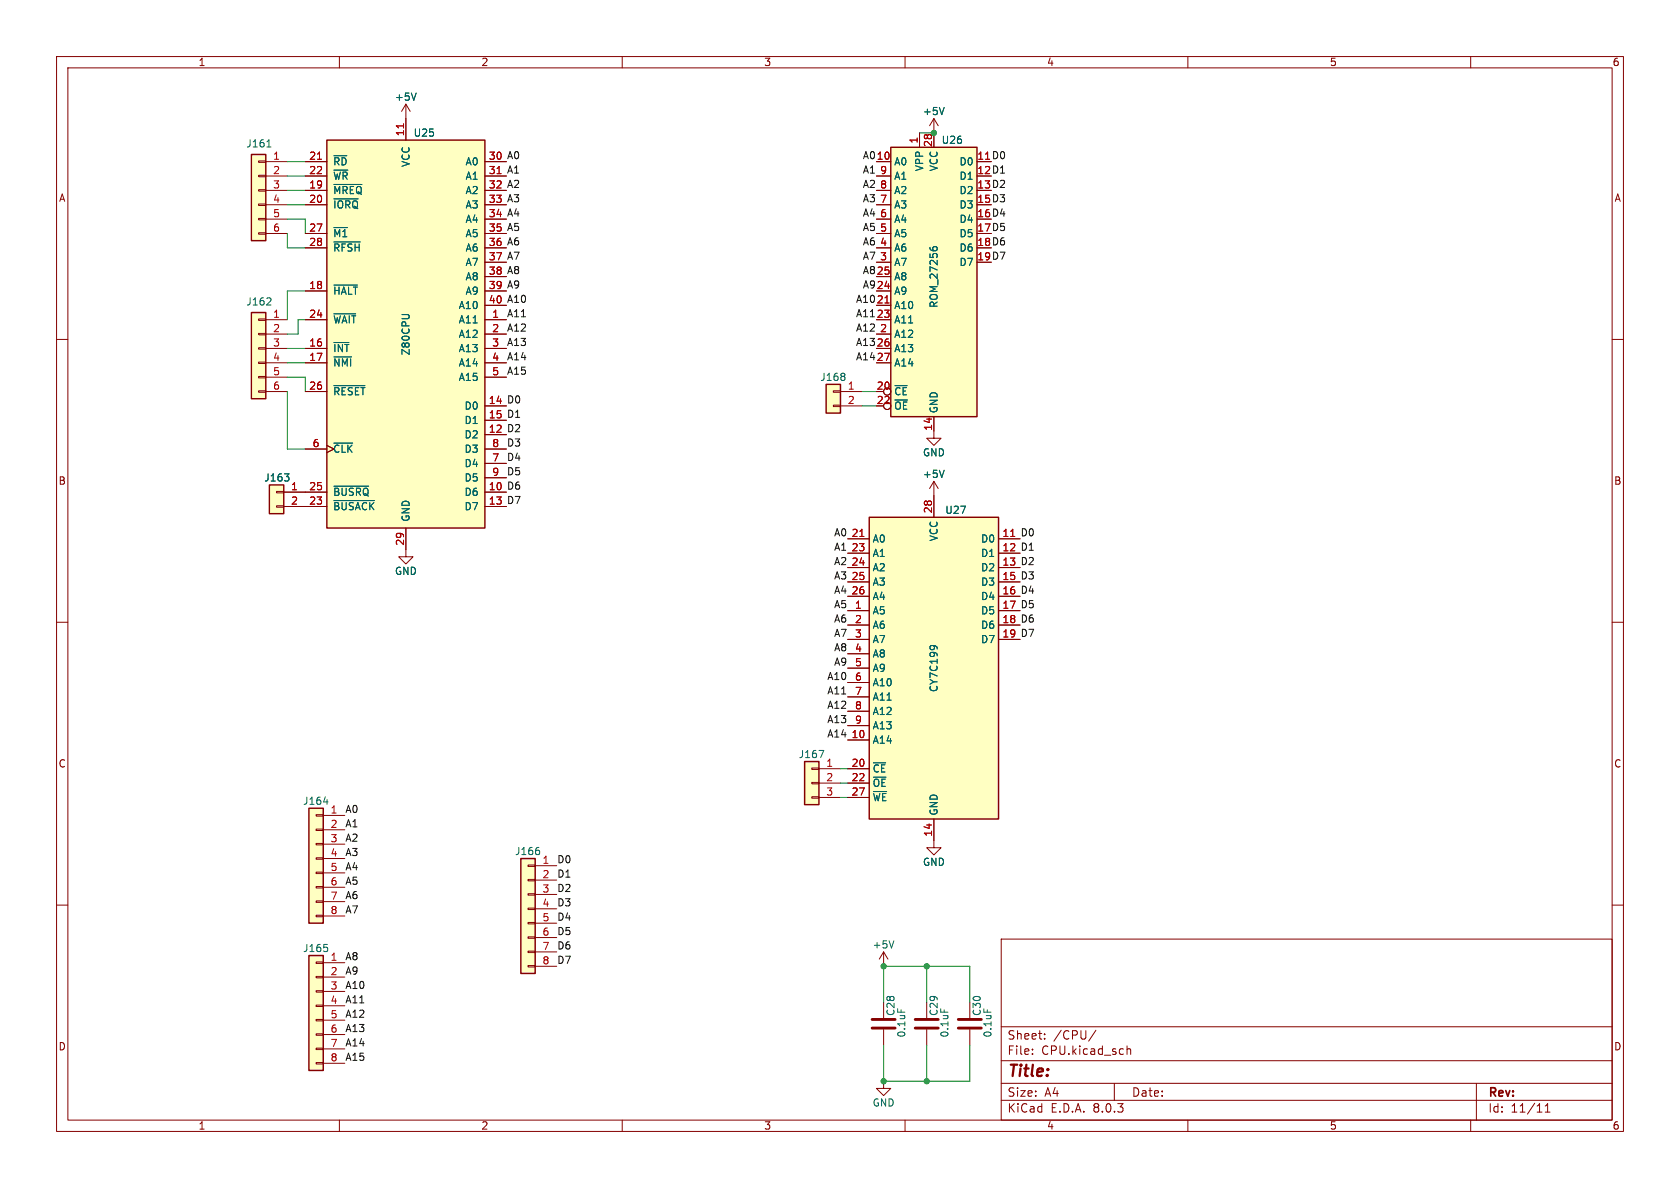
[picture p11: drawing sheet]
<svg xmlns="http://www.w3.org/2000/svg" width="297mm" height="210mm" viewBox="0 0 297 210" stroke-linecap="round" stroke-linejoin="round" font-family="sans-serif">
<g fill="none" stroke="#840000" stroke-width=".18">
<path d="M10 10h277v190h-277zM12 12h273v186h-273zM60 10v2M110 10v2M160 10v2M210 10v2M260 10v2M10 60h2M285 60h2M10 110h2M285 110h2M10 160h2"/>
<path d="M285 160h2M177 166h108v32h-108zM60 198v2M110 198v2M160 198v2M177 194.5h108M177 191.5h108M177 187.5h108M177 181.5h108M182.5 186.3v.1M182.5 185.5v.1M184.7 183.6v.1"/>
<path d="M184.7 182.8v.1M193.7 182.1l-1.2 2M197 191.5v3M199.2 184.9v1.5M199.2 185.5l.3-.1 .3 .1 .1 .9M210 198v2M260 198v2M261 191.5v6.5M273.2 196.6h.8M273.2 195.5l.4-.4v1.5"/>
</g>
<path d="M92.1 151.8h2.5v20.3h-2.5z" fill="#ffffc2"/>
<g fill="none" stroke="#840000" stroke-width=".18">
<path d="M93.3 158h1.3v.2h-1.3zM93.3 155.4h1.3v.3h-1.3zM93.3 152.9h1.3v.3h-1.3zM94.6 153h3.8M94.6 155.6h3.8M94.6 158.1h3.8M93.3 170.7h1.3v.2h-1.3zM93.3 168.1h1.3v.3h-1.3zM93.3 165.6h1.3v.3h-1.3zM93.3 163.1h1.3v.2h-1.3zM93.3 160.5h1.3v.3h-1.3zM94.6 160.7h3.8"/>
<path d="M94.6 163.2h3.8M94.6 165.7h3.8M94.6 168.3h3.8M94.6 170.8h3.8"/>
</g>
<path d="M92.1 151.8h2.5v20.3h-2.5z" fill="none" stroke="#840000" stroke-width=".25"/>
<path d="M95.3 150.3l.1 .2-.1 .5" fill="none" stroke="#006464" stroke-width=".18"/>
<path d="M54.6 168.9h2.5v20.3h-2.5z" fill="#ffffc2"/>
<g fill="none" stroke="#840000" stroke-width=".18">
<path d="M55.9 177.7h1.2v.2h-1.2zM55.9 175.1h1.2v.3h-1.2zM55.9 172.6h1.2v.2h-1.2zM55.9 170.1h1.2v.2h-1.2zM57.1 170.2h3.9M57.1 172.7h3.9M57.1 175.3h3.9M57.1 177.8h3.9M55.9 187.8h1.2v.3h-1.2zM55.9 185.3h1.2v.2h-1.2zM55.9 182.8h1.2v.2h-1.2zM55.9 180.2h1.2v.3h-1.2z"/>
<path d="M57.1 180.3h3.9M57.1 182.9h3.9M57.1 185.4h3.9M57.1 188h3.9"/>
</g>
<path d="M54.6 168.9h2.5v20.3h-2.5z" fill="none" stroke="#840000" stroke-width=".25"/>
<path d="M57.3 166.9h.6M57.8 167.5l.1 .2-.1 .5" fill="none" stroke="#006464" stroke-width=".18"/>
<path d="M54.6 142.9h2.5v20.3h-2.5z" fill="#ffffc2"/>
<g fill="none" stroke="#840000" stroke-width=".18">
<path d="M55.9 159.3h1.2v.2h-1.2zM55.9 156.7h1.2v.3h-1.2zM55.9 154.2h1.2v.2h-1.2zM55.9 151.6h1.2v.3h-1.2zM55.9 149.1h1.2v.3h-1.2zM55.9 146.6h1.2v.2h-1.2zM55.9 144h1.2v.3h-1.2zM57.1 144.1h3.9M57.1 146.7h3.9M57.1 149.2h3.9M57.1 151.8h3.9M57.1 154.3h3.9"/>
<path d="M57.1 156.8h3.9M57.1 159.4h3.9M165.1 148.6v1.3h1.3l-1.3 1.2-1.3-1.2h1.3M55.9 161.8h1.2v.3h-1.2zM57.1 161.9h3.9M156.2 168.3l-.8 1.2M156.2 168.3v2.5M156.2 177.2v2.8M156.2 168.3l.8 1.2M163.8 177.2v2.8M171.4 177.2v2.8M156.2 191.1v1.3h1.3l-1.3 1.3-1.3-1.3h1.3"/>
<path d="M156.2 182v2.8M163.8 182v2.8M171.4 182v2.8"/>
</g>
<path d="M54.6 142.9h2.5v20.3h-2.5z" fill="none" stroke="#840000" stroke-width=".25"/>
<path d="M57.2 141.8h.8M158 166.3l-.4 1.3" fill="none" stroke="#006464" stroke-width=".18"/>
<path d="M154.2 181.7h4M154.2 180.2h4M161.8 181.7h4.1M161.8 180.2h4.1M169.4 181.7h4.1M169.4 180.2h4.1" fill="none" stroke="#840000" stroke-width=".51"/>
<path d="M57.8 24.8h27.9v68.5h-27.9z" fill="#ffffc2"/>
<path d="M57.8 24.8h27.9v68.5h-27.9z" fill="none" stroke="#840000" stroke-width=".25"/>
<g fill="none" stroke="#840000" stroke-width=".18">
<path d="M54 33.7h3.8M54 36.2h3.8M54 28.6h3.8M54 31.1h3.8M71.8 21v3.8M85.7 33.7h3.8M85.7 36.2h3.8M85.7 28.6h3.8M85.7 31.1h3.8M85.7 38.7h3.8M54 56.5h3.8M54 51.4h3.8"/>
<path d="M54 41.3h3.8M54 43.8h3.8M85.7 56.5h3.8M85.7 51.4h3.8M85.7 59.1h3.8M85.7 41.3h3.8M85.7 43.8h3.8M85.7 46.4h3.8M85.7 48.9h3.8M85.7 54h3.8M54 61.6h3.8M54 64.1h3.8"/>
<path d="M54 69.2h3.8M54 79.4h3.8M57.8 78.7l1.3 .7-1.3 .6M85.7 76.8h3.8M85.7 71.8h3.8M85.7 74.3h3.8M85.7 61.6h3.8M85.7 64.1h3.8M85.7 66.7h3.8M85.7 79.4h3.8M54 87h3.8M54 89.5h3.8"/>
<path d="M71.8 93.3v3.9M85.7 87h3.8M85.7 89.5h3.8M85.7 81.9h3.8M85.7 84.5h3.8"/>
</g>
<path d="M56.1 28.2h.7M71.3 21.9v.7M87.9 30.7h.7" fill="none" stroke="#a90000" stroke-width=".18"/>
<g fill="none" stroke="#006464" stroke-width=".18">
<path d="M59 32.6h5M59 35.2h4.3M59 27.5h2.3M59 50.4h4.2M59 55.5h3.9M59 40.2h2.4M59 42.8h4.7M71.1 55.6l1.1 .1M59 60.6h2.7M59 63.1h3.2M59 68.2h5.5M59 78.3h3.3"/>
<path d="M59 88.5h7.2M59 86h6.2"/>
</g>
<path d="M44.4 27.3h2.6v15.2h-2.6z" fill="#ffffc2"/>
<g fill="none" stroke="#840000" stroke-width=".18">
<path d="M45.7 38.6h1.3v.3h-1.3zM45.7 36.1h1.3v.2h-1.3zM45.7 33.5h1.3v.3h-1.3zM45.7 31h1.3v.2h-1.3zM45.7 28.4h1.3v.3h-1.3zM47 28.6h3.8M47 31.1h3.8M47 33.7h3.8M47 36.2h3.8M47 38.7h3.8M45.7 41.1h1.3v.3h-1.3zM47 41.3h3.8"/>
<path d="M71.8 97.2v1.2h1.2l-1.2 1.3-1.3-1.3h1.3"/>
</g>
<path d="M44.4 27.3h2.6v15.2h-2.6z" fill="none" stroke="#840000" stroke-width=".25"/>
<path d="M47.2 26h.7" fill="none" stroke="#006464" stroke-width=".18"/>
<path d="M142.2 134.6h2.6v7.6h-2.6z" fill="#ffffc2"/>
<path d="M143.5 138.3h1.3v.3h-1.3zM143.5 135.8h1.3v.2h-1.3zM144.8 135.9h3.8M144.8 138.4h3.8M143.5 140.8h1.3v.3h-1.3zM144.8 141h3.8" fill="none" stroke="#840000" stroke-width=".18"/>
<path d="M142.2 134.6h2.6v7.6h-2.6z" fill="none" stroke="#840000" stroke-width=".25"/>
<path d="M144.8 132.7h.8l-.5 1.2" fill="none" stroke="#006464" stroke-width=".18"/>
<path d="M47.6 85.7h2.6v5.1h-2.6z" fill="#ffffc2"/>
<path d="M48.9 89.4h1.3v.3h-1.3zM48.9 86.9h1.3v.2h-1.3zM50.2 87h3.8M50.2 89.5h3.8" fill="none" stroke="#840000" stroke-width=".18"/>
<path d="M47.6 85.7h2.6v5.1h-2.6z" fill="none" stroke="#840000" stroke-width=".25"/>
<path d="M50.3 83.8h.8l-.4 .4M51 84.3l.1 .2-.1 .4" fill="none" stroke="#006464" stroke-width=".18"/>
<path d="M44.4 55.2h2.6v15.3h-2.6z" fill="#ffffc2"/>
<g fill="none" stroke="#840000" stroke-width=".18">
<path d="M71.8 18.4l-.8 1.3M71.8 18.4v2.6M71.8 18.4l.7 1.3M165.1 21v2.5M165.1 21l-.8 1.2M165.1 21l.8 1.2M45.7 58.9h1.3v.3h-1.3zM45.7 56.4h1.3v.2h-1.3zM47 56.5h3.8M47 59.1h3.8M45.7 69.1h1.3v.2h-1.3zM45.7 66.5h1.3v.3h-1.3z"/>
<path d="M45.7 64h1.3v.3h-1.3zM45.7 61.5h1.3v.2h-1.3zM47 61.6h3.8M47 64.1h3.8M47 66.7h3.8M47 69.2h3.8M165.1 76.2v1.3h1.3l-1.3 1.2-1.3-1.2h1.3M165.1 85.1l-.8 1.3M165.1 85.1v2.5M165.1 85.1l.8 1.3"/>
</g>
<path d="M44.4 55.2h2.6v15.3h-2.6z" fill="none" stroke="#840000" stroke-width=".25"/>
<path d="M73.6 16.5l-.5 1.2M166.9 19l-.4 1.3M47.8 52.7l.1 .2-.1 .3-.7 .7h.8M166.9 83.1l-.4 1.3" fill="none" stroke="#006464" stroke-width=".18"/>
<path d="M157.5 26h15.2v47.7h-15.2z" fill="#ffffc2"/>
<path d="M157.5 26h15.2v47.7h-15.2z" fill="none" stroke="#840000" stroke-width=".25"/>
<g fill="none" stroke="#840000" stroke-width=".18">
<path d="M154.9 28.6h2.6M154.9 38.7h2.6M154.9 36.2h2.6M154.9 33.7h2.6M154.9 31.1h2.6M162.6 23.5v2.5M165.1 23.5v2.5M154.9 59.1h2.6M154.9 54h2.6M154.9 56.5h2.6M154.9 51.4h2.6M154.9 48.9h2.6"/>
<path d="M154.9 46.4h2.6M154.9 43.8h2.6M154.9 41.3h2.6M154.9 61.6h2.6M154.9 64.1h2.6M165.1 73.7v2.5"/>
<circle cx="156.8" cy="69.2" r=".63"/>
<circle cx="156.8" cy="71.8" r=".63"/>
</g>
<path d="M156.5 53.6h.7" fill="none" stroke="#a90000" stroke-width=".18"/>
<path d="M164.4 43.7v.3M164.9 44.1l.1-.4 .1-.1 .5 .1 .1 .4" fill="none" stroke="#006464" stroke-width=".18"/>
<path d="M146 67.9h2.6v5.1h-2.6z" fill="#ffffc2"/>
<path d="M147.3 71.6h1.3v.3h-1.3zM147.3 69.1h1.3v.2h-1.3zM148.6 69.2h3.8M148.6 71.8h3.8" fill="none" stroke="#840000" stroke-width=".18"/>
<path d="M146 67.9h2.6v5.1h-2.6z" fill="none" stroke="#840000" stroke-width=".25"/>
<path d="M149.3 66l.1 .2-.1 .3M149.3 66.6l.1 .2-.1 .4" fill="none" stroke="#006464" stroke-width=".18"/>
<path d="M153.7 91.4h22.8v53.4h-22.8z" fill="#ffffc2"/>
<path d="M153.7 91.4h22.8v53.4h-22.8z" fill="none" stroke="#840000" stroke-width=".25"/>
<g fill="none" stroke="#840000" stroke-width=".18">
<path d="M54 28.6h3.8M54 36.2h3.8M54 33.7h3.8M54 31.1h3.8M71.8 21v3.8M85.7 28.6h3.8M85.7 38.7h3.8M85.7 36.2h3.8M85.7 33.7h3.8M85.7 31.1h3.8M154.9 28.6h2.6M154.9 38.7h2.6"/>
<path d="M154.9 36.2h2.6M154.9 33.7h2.6M154.9 31.1h2.6M162.6 23.5v2.5M165.1 23.5v2.5M54 56.5h3.8M54 51.4h3.8M54 43.8h3.8M54 41.3h3.8M85.7 59.1h3.8M85.7 54h3.8M85.7 56.5h3.8"/>
<path d="M85.7 51.4h3.8M85.7 48.9h3.8M85.7 46.4h3.8M85.7 43.8h3.8M85.7 41.3h3.8M154.9 59.1h2.6M154.9 54h2.6M154.9 56.5h2.6M154.9 51.4h2.6M154.9 48.9h2.6M154.9 46.4h2.6M154.9 43.8h2.6"/>
<path d="M154.9 41.3h2.6M54 61.6h3.8M54 64.1h3.8M54 69.2h3.8M54 79.4h3.8M57.8 78.7l1.3 .7-1.3 .6M85.7 61.6h3.8M85.7 64.1h3.8M85.7 76.8h3.8M85.7 71.8h3.8M85.7 74.3h3.8M85.7 66.7h3.8"/>
<path d="M85.7 79.4h3.8M154.9 61.6h2.6M154.9 64.1h2.6M165.1 73.7v2.5M50.2 87h7.6M50.2 89.5h7.6M71.8 93.3v3.9M85.7 87h3.8M85.7 89.5h3.8M85.7 81.9h3.8M85.7 84.5h3.8M149.9 95.3h3.8"/>
<path d="M149.9 97.8h3.8M165.1 87.6v3.8M176.5 95.3h3.8M176.5 97.8h3.8M149.9 108h3.8M149.9 100.3h3.8M149.9 102.9h3.8M149.9 105.4h3.8M149.9 110.5h3.8M149.9 113h3.8M149.9 115.6h3.8M149.9 118.1h3.8"/>
<path d="M176.5 108h3.8M176.5 100.3h3.8M176.5 102.9h3.8M176.5 105.4h3.8M176.5 110.5h3.8M176.5 113h3.8M149.9 130.8h3.8M149.9 135.9h3.8M149.9 138.4h3.8M149.9 120.7h3.8M149.9 123.2h3.8M149.9 125.7h3.8"/>
<path d="M149.9 128.3h3.8M149.9 141h3.8M165.1 144.8v3.8"/>
<circle cx="156.8" cy="69.2" r=".63"/>
<circle cx="156.8" cy="71.8" r=".63"/>
</g>
<path d="M56.1 28.2h.7M71.3 21.9v.7M87.9 30.7h.7M156.5 53.6h.7M152 94.8h.7M178.7 94.8h.7" fill="none" stroke="#a90000" stroke-width=".18"/>
<g fill="none" stroke="#006464" stroke-width=".18">
<path d="M73.6 16.5l-.5 1.2M166.9 19l-.4 1.3M59 32.6h5M59 35.2h4.3M59 27.5h2.3M59 50.4h4.2M59 55.5h3.9M59 40.2h2.4M59 42.8h4.7M71.1 55.6l1.1 .1M164.4 43.7v.3M164.9 44.1l.1-.4 .1-.1 .5 .1 .1 .4"/>
<path d="M59 60.6h2.7M59 63.1h3.2M59 68.2h5.5M59 78.3h3.3M50.3 83.8h.8l-.4 .4M51 84.3l.1 .2-.1 .4M59 88.5h7.2M59 86h6.2M166.9 83.1l-.4 1.3M164.5 114.2a1.07 1.07 0 0 1 1.1 .1M165 114.1l.1 .1"/>
</g>
<g fill="none" stroke="#009600" stroke-width=".18">
<path d="M50.8 38.7h3.2v2.6M50.8 36.2h3.2M50.8 33.7h3.2M50.8 28.6h3.2M50.8 31.1h3.2M162.6 23.5h2.5M50.8 41.3v2.5h3.2M54 51.4h-3.2v5.1M54 56.5h-1.3v2.6h-1.9M50.8 69.2v10.2h3.2M50.8 66.7h3.2v2.5M50.8 61.6h3.2"/>
<path d="M50.8 64.1h3.2M152.4 69.2h2.5M152.4 71.8h2.5M148.6 135.9h1.3M148.6 138.4h1.3M148.6 141h1.3M156.2 177.2v-6.4h15.2v6.4M163.8 170.8v6.4M156.2 184.8v6.3h15.2v-6.3M163.8 184.8v6.3"/>
</g>
<g fill="#009600" stroke="#009600" stroke-width=".18">
<circle cx="165.1" cy="23.5" r=".46"/>
<circle cx="156.2" cy="191.1" r=".46"/>
<circle cx="163.8" cy="191.1" r=".46"/>
<circle cx="156.2" cy="170.8" r=".46"/>
<circle cx="163.8" cy="170.8" r=".46"/>
</g>
<text font-size="2.8" fill="#840000" x="178" y="190.9">Title:</text>
<g font-size="2.1" fill="#840000">
<text x="178" y="184">Sheet:</text>
<text x="186.2" y="184">/CPU/</text>
<text x="178" y="186.7">File:</text>
<text x="184.1" y="186.7">CPU.kicad_sch</text>
<text x="178" y="196.9">KiCad</text>
<text x="178" y="194.1">Size:</text>
<text x="184.7" y="194.1">A4</text>
<text x="185.7" y="196.9">E.D.A.</text>
<text x="193.3" y="196.9">8.0.3</text>
<text x="200" y="194.1">Date:</text>
<text x="263" y="194.3">Rev:</text>
<text x="263" y="196.9">Id:</text>
<text x="267.1" y="196.9">11/11</text>
</g>
<g font-size="1.8" fill="#840000">
<text x="35" y="11.9">1</text>
<text x="85" y="11.9">2</text>
<text x="135" y="11.9">3</text>
<text x="185" y="11.9">4</text>
<text x="235" y="11.9">5</text>
<text x="285" y="11.9">6</text>
<text x="10.3" y="35.9">A</text>
<text x="172.7" y="30.9">12 D1</text>
<text x="172.7" y="33.4">13 D2</text>
<text x="172.7" y="35.9">15 D3</text>
<text x="285.3" y="35.9">A</text>
<text x="172.7" y="38.5">16 D4</text>
<text x="172.7" y="41">17 D5</text>
<text x="172.7" y="43.6">18 D6</text>
<text x="172.7" y="46.1">19 D7</text>
<text x="10.3" y="85.9">B</text>
<text x="285.3" y="85.9">B</text>
<text x="10.3" y="135.9">C</text>
<text x="285.3" y="135.9">C</text>
<text x="10.3" y="185.9">D</text>
<text x="285.3" y="185.9">D</text>
<text x="35" y="199.9">1</text>
<text x="85" y="199.9">2</text>
<text x="135" y="199.9">3</text>
<text x="185" y="199.9">4</text>
<text x="235" y="199.9">5</text>
<text x="285" y="199.9">6</text>
</g>
<g font-size="1.8" fill="#006464">
<text x="69.7" y="18">+5V</text>
<text x="163.1" y="20.5">+5V</text>
<text x="43.5" y="26.3">J161</text>
<text x="58.8" y="29.4">~{RD}</text>
<text x="72.6" y="29.6" transform="rotate(-90 72.6 29.6)">VCC</text>
<text x="73" y="24.4">U25</text>
<text x="82.2" y="29.4">A0</text>
<text x="158" y="29.4">A0</text>
<text x="166.4" y="25.6">U26</text>
<text x="169.5" y="29.4">D0</text>
<text x="58.8" y="34.5">~{MREQ}</text>
<text x="58.8" y="32">~{WR}</text>
<text x="82.2" y="32">A1</text>
<text x="82.2" y="34.5">A2</text>
<text x="158" y="34.5">A2</text>
<text x="158" y="32">A1</text>
<text x="163.4" y="30.4" transform="rotate(-90 163.4 30.4)">VPP</text>
<text x="166" y="30.4" transform="rotate(-90 166 30.4)">VCC</text>
<text x="169.5" y="32">D1</text>
<text x="169.5" y="34.5">D2</text>
<text x="58.8" y="37.1">~{IORQ}</text>
<text x="82.2" y="37.1">A3</text>
<text x="82.2" y="39.6">A4</text>
<text x="158" y="39.6">A4</text>
<text x="158" y="37.1">A3</text>
<text x="169.5" y="37.1">D3</text>
<text x="169.5" y="39.6">D4</text>
<text x="58.8" y="42.1">~{M1}</text>
<text x="58.8" y="44.7">~{RFSH}</text>
<text x="82.2" y="42.1">A5</text>
<text x="82.2" y="44.7">A6</text>
<text x="82.2" y="47.2">A7</text>
<text x="158" y="47.2">A7</text>
<text x="158" y="44.7">A6</text>
<text x="158" y="42.1">A5</text>
<text x="169.5" y="42.1">D5</text>
<text x="169.5" y="44.7">D6</text>
<text x="169.5" y="47.2">D7</text>
<text x="58.8" y="52.3">~{HALT}</text>
<text x="82.2" y="49.8">A8</text>
<text x="82.2" y="52.3">A9</text>
<text x="158" y="52.3">A9</text>
<text x="158" y="49.8">A8</text>
<text x="43.5" y="54.2">J162</text>
<text x="58.8" y="57.4">~{WAIT}</text>
<text x="81" y="57.4">A11</text>
<text x="81" y="59.9">A12</text>
<text x="81" y="54.8">A10</text>
<text x="158" y="59.9">A12</text>
<text x="158" y="54.8">A10</text>
<text x="158" y="57.4">A11</text>
<text x="166" y="54.5" transform="rotate(-90 166 54.5)">ROM_27256</text>
<text x="58.8" y="62.5">~{INT}</text>
<text x="58.8" y="65">~{NMI}</text>
<text x="72.6" y="62.9" transform="rotate(-90 72.6 62.9)">Z80CPU</text>
<text x="81" y="62.5">A13</text>
<text x="81" y="65">A14</text>
<text x="158" y="62.5">A13</text>
<text x="158" y="65">A14</text>
<text x="58.8" y="70.1">~{RESET}</text>
<text x="81" y="67.5">A15</text>
<text x="144.9" y="67.5">J168</text>
<text x="158" y="70.1">~{CE}</text>
<text x="82" y="77.7">D2</text>
<text x="82" y="72.6">D0</text>
<text x="82" y="75.2">D1</text>
<text x="158" y="72.6">~{OE}</text>
<text x="166" y="73.2" transform="rotate(-90 166 73.2)">GND</text>
<text x="58.8" y="80.2">~{CLK}</text>
<text x="82" y="82.8">D4</text>
<text x="82" y="80.2">D3</text>
<text x="163.1" y="80.9">GND</text>
<text x="46.6" y="85.3">J163</text>
<text x="58.8" y="87.9">~{BUSRQ}</text>
<text x="82" y="87.9">D6</text>
<text x="82" y="85.3">D5</text>
<text x="163.1" y="84.7">+5V</text>
<text x="58.8" y="90.4">~{BUSACK}</text>
<text x="72.6" y="92.3" transform="rotate(-90 72.6 92.3)">GND</text>
<text x="82" y="90.4">D7</text>
<text x="166" y="95.8" transform="rotate(-90 166 95.8)">VCC</text>
<text x="167" y="91">U27</text>
<text x="69.7" y="101.8">GND</text>
<text x="154.2" y="96.1">A0</text>
<text x="154.2" y="98.7">A1</text>
<text x="154.2" y="101.2">A2</text>
<text x="173.3" y="96.1">D0</text>
<text x="173.3" y="98.7">D1</text>
<text x="173.3" y="101.2">D2</text>
<text x="154.2" y="103.7">A3</text>
<text x="154.2" y="106.3">A4</text>
<text x="173.3" y="103.7">D3</text>
<text x="173.3" y="106.3">D4</text>
<text x="154.2" y="108.8">A5</text>
<text x="154.2" y="111.4">A6</text>
<text x="154.2" y="113.9">A7</text>
<text x="173.3" y="108.8">D5</text>
<text x="173.3" y="111.4">D6</text>
<text x="173.3" y="113.9">D7</text>
<text x="154.2" y="116.4">A8</text>
<text x="154.2" y="119">A9</text>
<text x="154.2" y="121.5">A10</text>
<text x="154.2" y="124.1">A11</text>
<text x="166" y="122.4" transform="rotate(-90 166 122.4)">CY7C199</text>
<text x="154.2" y="131.7">A14</text>
<text x="154.2" y="126.6">A12</text>
<text x="154.2" y="129.1">A13</text>
<text x="141.1" y="134.2">J167</text>
<text x="154.2" y="136.8">~{CE}</text>
<text x="53.5" y="142.5">J164</text>
<text x="154.2" y="139.3">~{OE}</text>
<text x="154.2" y="141.8">~{WE}</text>
<text x="166" y="144.3" transform="rotate(-90 166 144.3)">GND</text>
<text x="90.9" y="151.4">J166</text>
<text x="163.1" y="153.3">GND</text>
<text x="154.2" y="167.9">+5V</text>
<text x="53.5" y="168.5">J165</text>
<text x="158.3" y="179.7" transform="rotate(-90 158.3 179.7)">C28</text>
<text x="166" y="179.7" transform="rotate(-90 166 179.7)">C29</text>
<text x="173.6" y="179.7" transform="rotate(-90 173.6 179.7)">C30</text>
<text x="160.2" y="183.5" transform="rotate(-90 160.2 183.5)">0.1uF</text>
<text x="167.9" y="183.5" transform="rotate(-90 167.9 183.5)">0.1uF</text>
<text x="175.5" y="183.5" transform="rotate(-90 175.5 183.5)">0.1uF</text>
<text x="154.2" y="195.8">GND</text>
</g>
<g font-size="1.8" fill="#a90000">
<text x="48.2" y="28.3">1</text>
<text x="54.6" y="28.3">21</text>
<text x="71.5" y="24.2" transform="rotate(-90 71.5 24.2)">11</text>
<text x="86.3" y="28.3">30</text>
<text x="154.9" y="28.3">10</text>
<text x="162.3" y="25.5" transform="rotate(-90 162.3 25.5)">1</text>
<text x="164.8" y="26.1" transform="rotate(-90 164.8 26.1)">28</text>
<text x="172.7" y="28.3">11 D0</text>
<text x="172.7" y="28.3">11</text>
<text x="48.2" y="30.9">2</text>
<text x="48.2" y="33.4">3</text>
<text x="48.2" y="35.9">4</text>
<text x="54.6" y="33.4">19</text>
<text x="54.6" y="35.9">20</text>
<text x="54.6" y="30.9">22</text>
<text x="86.3" y="30.9">31</text>
<text x="86.3" y="33.4">32</text>
<text x="86.3" y="35.9">33</text>
<text x="155.5" y="35.9">7</text>
<text x="155.5" y="33.4">8</text>
<text x="155.5" y="30.9">9</text>
<text x="172.7" y="30.9">12</text>
<text x="172.7" y="33.4">13</text>
<text x="172.7" y="35.9">15</text>
<text x="48.2" y="38.5">5</text>
<text x="48.2" y="41">6</text>
<text x="54.6" y="41">27</text>
<text x="86.3" y="38.5">34</text>
<text x="86.3" y="41">35</text>
<text x="155.5" y="41">5</text>
<text x="155.5" y="38.5">6</text>
<text x="172.7" y="38.5">16</text>
<text x="172.7" y="41">17</text>
<text x="54.6" y="43.6">28</text>
<text x="86.3" y="43.6">36</text>
<text x="86.3" y="46.1">37</text>
<text x="155.5" y="46.1">3</text>
<text x="155.5" y="43.6">4</text>
<text x="172.7" y="43.6">18</text>
<text x="172.7" y="46.1">19</text>
<text x="54.6" y="51.2">18</text>
<text x="86.3" y="48.6">38</text>
<text x="86.3" y="51.2">39</text>
<text x="86.3" y="53.7">40</text>
<text x="154.9" y="53.7">21</text>
<text x="154.9" y="51.2">24</text>
<text x="154.9" y="48.6">25</text>
<text x="48.2" y="56.3">1</text>
<text x="48.2" y="58.8">2</text>
<text x="54.6" y="56.3">24</text>
<text x="86.9" y="56.3">1</text>
<text x="86.9" y="58.8">2</text>
<text x="154.9" y="56.3">23</text>
<text x="155.5" y="58.8">2</text>
<text x="48.2" y="61.3">3</text>
<text x="48.2" y="63.9">4</text>
<text x="54.6" y="61.3">16</text>
<text x="54.6" y="63.9">17</text>
<text x="86.9" y="61.3">3</text>
<text x="86.9" y="63.9">4</text>
<text x="154.9" y="61.3">26</text>
<text x="154.9" y="63.9">27</text>
<text x="48.2" y="66.4">5</text>
<text x="48.2" y="69">6</text>
<text x="54.6" y="69">26</text>
<text x="86.3" y="71.5">14</text>
<text x="86.9" y="66.4">5</text>
<text x="149.8" y="69">1</text>
<text x="149.8" y="71.5">2</text>
<text x="154.9" y="69">20</text>
<text x="154.9" y="71.5">22</text>
<text x="86.3" y="76.6">12</text>
<text x="86.3" y="74">15</text>
<text x="164.8" y="76.2" transform="rotate(-90 164.8 76.2)">14</text>
<text x="55.2" y="79.1">6</text>
<text x="86.9" y="81.7">7</text>
<text x="86.9" y="79.1">8</text>
<text x="51.4" y="86.7">1</text>
<text x="51.4" y="89.3">2</text>
<text x="54.6" y="89.3">23</text>
<text x="54.6" y="86.7">25</text>
<text x="86.3" y="86.7">10</text>
<text x="86.3" y="89.3">13</text>
<text x="86.9" y="84.2">9</text>
<text x="150.5" y="95">21</text>
<text x="164.8" y="90.8" transform="rotate(-90 164.8 90.8)">28</text>
<text x="177.1" y="95">11</text>
<text x="71.5" y="96.6" transform="rotate(-90 71.5 96.6)">29</text>
<text x="150.5" y="97.5">23</text>
<text x="150.5" y="100.1">24</text>
<text x="177.1" y="97.5">12</text>
<text x="177.1" y="100.1">13</text>
<text x="150.5" y="102.6">25</text>
<text x="150.5" y="105.2">26</text>
<text x="151.1" y="107.7">1</text>
<text x="177.1" y="102.6">15</text>
<text x="177.1" y="105.2">16</text>
<text x="177.1" y="107.7">17</text>
<text x="151.1" y="110.2">2</text>
<text x="151.1" y="112.8">3</text>
<text x="177.1" y="110.2">18</text>
<text x="177.1" y="112.8">19</text>
<text x="151.1" y="115.3">4</text>
<text x="151.1" y="117.9">5</text>
<text x="151.1" y="120.4">6</text>
<text x="151.1" y="122.9">7</text>
<text x="151.1" y="125.5">8</text>
<text x="150.5" y="130.6">10</text>
<text x="151.1" y="128">9</text>
<text x="146" y="135.6">1</text>
<text x="150.5" y="135.6">20</text>
<text x="58.3" y="143.9">1</text>
<text x="146" y="138.2">2</text>
<text x="146" y="140.7">3</text>
<text x="150.5" y="138.2">22</text>
<text x="150.5" y="140.7">27</text>
<text x="58.3" y="146.4">2</text>
<text x="58.3" y="149">3</text>
<text x="164.8" y="148" transform="rotate(-90 164.8 148)">14</text>
<text x="58.3" y="151.5">4</text>
<text x="58.3" y="154.1">5</text>
<text x="95.8" y="152.8">1</text>
<text x="95.8" y="155.3">2</text>
<text x="58.3" y="156.6">6</text>
<text x="58.3" y="159.1">7</text>
<text x="58.3" y="161.7">8</text>
<text x="95.8" y="157.9">3</text>
<text x="95.8" y="160.4">4</text>
<text x="95.8" y="162.9">5</text>
<text x="95.8" y="165.5">6</text>
<text x="58.3" y="169.9">1</text>
<text x="58.3" y="172.5">2</text>
<text x="95.8" y="168">7</text>
<text x="95.8" y="170.6">8</text>
<text x="58.3" y="175">3</text>
<text x="58.3" y="177.5">4</text>
<text x="58.3" y="180.1">5</text>
<text x="58.3" y="182.6">6</text>
<text x="58.3" y="185.2">7</text>
<text x="58.3" y="187.7">8</text>
</g>
<g font-size="1.8" fill="#0f0f0f">
<text x="89.5" y="28.2">A0</text>
<text x="152.4" y="28.2">A010</text>
<text x="89.5" y="30.8">A1</text>
<text x="89.5" y="33.3">A2</text>
<text x="89.5" y="35.8">A3</text>
<text x="152.4" y="33.3">A2</text>
<text x="152.4" y="30.8">A1</text>
<text x="152.4" y="35.8">A3</text>
<text x="89.5" y="38.4">A4</text>
<text x="89.5" y="40.9">A5</text>
<text x="152.4" y="38.4">A4</text>
<text x="152.4" y="40.9">A5</text>
<text x="89.5" y="46">A7</text>
<text x="89.5" y="43.5">A6</text>
<text x="152.4" y="43.5">A6</text>
<text x="152.4" y="46">A7</text>
<text x="89.5" y="51.1">A9</text>
<text x="89.5" y="48.5">A8</text>
<text x="89.5" y="53.6">A10</text>
<text x="151.2" y="53.6">A10</text>
<text x="152.4" y="51.1">A924</text>
<text x="152.4" y="48.5">A825</text>
<text x="89.5" y="56.2">A11</text>
<text x="89.5" y="58.7">A12</text>
<text x="151.2" y="56.2">A11</text>
<text x="151.2" y="58.7">A12</text>
<text x="89.5" y="63.8">A14</text>
<text x="89.5" y="61.2">A13</text>
<text x="151.2" y="61.2">A13</text>
<text x="151.2" y="63.8">A14</text>
<text x="89.5" y="66.3">A15</text>
<text x="89.5" y="71.4">D0</text>
<text x="89.5" y="73.9">D1</text>
<text x="89.5" y="76.5">D2</text>
<text x="89.5" y="79">D3</text>
<text x="89.5" y="81.6">D4</text>
<text x="89.5" y="89.2">D7</text>
<text x="89.5" y="86.6">D6</text>
<text x="89.5" y="84.1">D5</text>
<text x="147.4" y="94.9">A0</text>
<text x="180.3" y="94.9">D0</text>
<text x="147.4" y="100">A2</text>
<text x="147.4" y="97.4">A1</text>
<text x="180.3" y="100">D2</text>
<text x="180.3" y="97.4">D1</text>
<text x="147.4" y="102.5">A3</text>
<text x="147.4" y="107.6">A5</text>
<text x="147.4" y="105.1">A4</text>
<text x="180.3" y="107.6">D5</text>
<text x="180.3" y="105.1">D4</text>
<text x="180.3" y="102.5">D3</text>
<text x="147.4" y="112.7">A7</text>
<text x="147.4" y="110.1">A6</text>
<text x="180.3" y="110.1">D6</text>
<text x="180.3" y="112.7">D7</text>
<text x="147.4" y="115.2">A8</text>
<text x="147.4" y="117.8">A9</text>
<text x="146.1" y="120.3">A10</text>
<text x="146.1" y="125.4">A12</text>
<text x="146.1" y="122.8">A11</text>
<text x="146.1" y="130.5">A14</text>
<text x="146.1" y="127.9">A13</text>
<text x="61" y="143.8">A0</text>
<text x="61" y="146.3">A1</text>
<text x="61" y="148.9">A2</text>
<text x="61" y="151.4">A3</text>
<text x="61" y="154">A4</text>
<text x="98.4" y="155.2">D1</text>
<text x="98.4" y="152.7">D0</text>
<text x="61" y="159">A6</text>
<text x="61" y="156.5">A5</text>
<text x="61" y="161.6">A7</text>
<text x="98.4" y="160.3">D3</text>
<text x="98.4" y="157.8">D2</text>
<text x="98.4" y="167.9">D6</text>
<text x="98.4" y="165.4">D5</text>
<text x="98.4" y="162.8">D4</text>
<text x="61" y="169.8">A8</text>
<text x="61" y="172.4">A9</text>
<text x="98.4" y="170.5">D7</text>
<text x="61" y="180">A12</text>
<text x="61" y="174.9">A10</text>
<text x="61" y="177.5">A11</text>
<text x="61" y="182.5">A13</text>
<text x="61" y="185.1">A14</text>
<text x="61" y="187.6">A15</text>
</g>
</svg>
